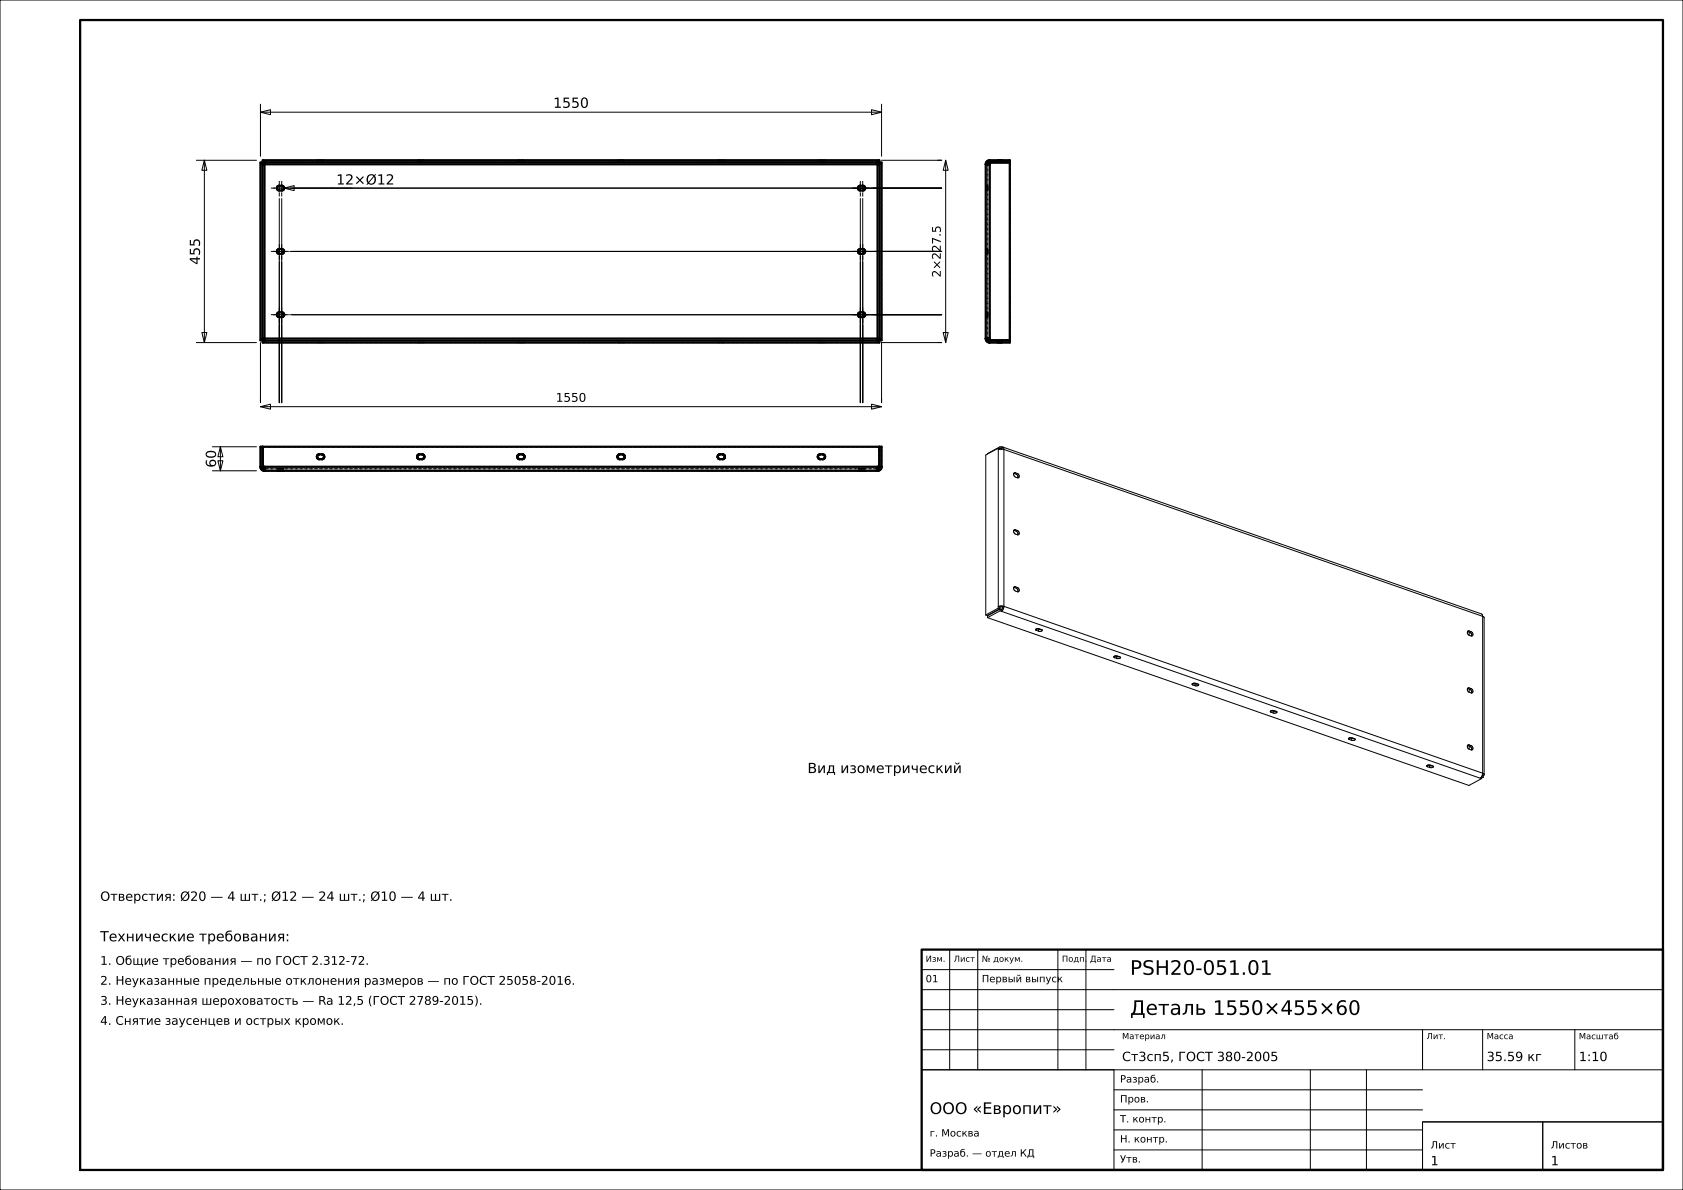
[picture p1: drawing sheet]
<svg xmlns="http://www.w3.org/2000/svg" width="420mm" height="297mm" viewBox="0 0 420 297" stroke-linecap="round" stroke-linejoin="round" font-family="sans-serif">
<g fill="none" stroke="#000" stroke-width=".25">
<path d="M0 0h420v297h-420zM49 40h15M51 40l.6 2.5h-1.2zM51 40v45.5M65 28l2.5-.6v1.2zM65 26v13M65 28h155M217.5 27.4l2.5 .6-2.5 .6zM220 26v13M220 40h15M236 40l.6 2.5h-1.2zM236 40v45.5"/>
<path d="M69.7 49.6v50.9M70.3 49.6v50.9M70.9 46.9l2.5-.6v1.3zM70.9 46.9h164.1M214.7 49.6v50.9M215.3 49.6v50.9M72.3 78.6h162.7M72.3 62.8h162.7M49 85.5h15M50.4 83h1.2l-.6 2.5zM65 85.5v15M235 85.5h-15v15"/>
<path d="M235.4 83h1.2l-.6 2.5zM53 117.5h11M53 111.5h11M54.4 115h1.2l-.6 2.5zM55 111.5l.6 2.5h-1.2zM55 111.5v6M65 101.5l2.5-.6v1.2zM65 101.5h155M217.5 100.9l2.5 .6-2.5 .6zM249.1 111.9v39.9M249.1 111.9l.4 .1M249.1 111.9l-3.1 1.7v39.9"/>
<path d="M249.5 112v.1M249.6 111.5v.5M249.6 111.5l-3.2 1.8M249.6 112h-.1M249.6 112l.3 .1M249.6 111.5l.3 .1M249.9 111.6v.5h.2M250.2 111.6l119.5 41.6 .3 .6M250.2 111.6h-.3M250.2 111.6l.3 .6M250.5 112.2l-.7-.1-.7 .1M250.5 112.2v39.1"/>
<path d="M250.5 112.2l119.5 41.6M253 118.1l.1 .1M253.1 118.2l.5 .1M253.4 118a.54 .54 0 0 0-.5 .5 .54 .54 0 0 0 .5 .6l.5 .1a.54 .54 0 0 0 .5-.5 .54 .54 0 0 0-.5-.5M253.4 118l.5 .2M253.4 118l-.3 .2M253.6 118.3a.74 .74 0 0 1 .4 1M253.9 118.2l-.3 .1M253 132.4h.1M253.1 132.4l.5 .2M253.4 132.2a.54 .54 0 0 0-.5 .6 .54 .54 0 0 0 .5 .5l.5 .2a.54 .54 0 0 0 .5-.6 .54 .54 0 0 0-.5-.5M253.4 132.2l.5 .2"/>
<path d="M253.4 132.2l-.3 .2M253.6 132.6a.74 .74 0 0 1 .4 .9M253.9 132.4l-.3 .2M246.4 154.2l120.2 41.8 3.1-1.7M249.1 151.8l-3.1 1.7M249.1 151.8l.4 .1M249.5 151.5v.4M249.5 151.9l-3.1 1.7-.4-.1M249.6 152l.3 .1M249.6 152l-3.2 1.7v.5M249.6 152.5l.3 .1M249.6 152v.5"/>
<path d="M249.6 152.5l-3.2 1.7M249.9 152.6l119.8 41.7M249.9 152.1v.5M250.2 151.5h-.7M250.2 151.5l-.3 .6M250.5 151.3l-.7-.1-.7 .2 .4 .1M250.5 151.3l-.3 .2M250.5 151.3l-.2 .8-.4 .5M250.5 151.3l119.5 41.7M253 146.6h.1M253.1 146.6l.5 .2M253.4 146.4a.54 .54 0 0 0-.5 .6 .54 .54 0 0 0 .5 .5l.5 .2a.54 .54 0 0 0 .5-.6 .54 .54 0 0 0-.5-.5"/>
<path d="M253.4 146.4l.5 .2M253.4 146.4l-.3 .2M253.6 146.8a.74 .74 0 0 1 .4 .9M253.9 146.6l-.3 .2M258.6 157l.7-.1 .7 .3a.54 .54 0 0 1-.3 .4 .54 .54 0 0 1-.6-.1M258.6 157l-.2 .1 .3 .3M258.7 157.4l.4 .1M258.7 156.9v.5M258.7 156.9l.4 .2M259.1 157.1h.7M259.1 157.1v.4M366.2 157.6h.1"/>
<path d="M366.3 157.6l.5 .2M366.6 157.5a.54 .54 0 0 0-.4 .5 .54 .54 0 0 0 .4 .6M366.6 157.5l.5 .1M366.6 157.7v.9M366.6 157.5l-.3 .1M366.8 157.8a.74 .74 0 0 1 .4 .9M367.1 157.6a.54 .54 0 0 1 .5 .6 .54 .54 0 0 1-.5 .5l-.5-.1M367.1 157.6l-.3 .2M370 153.8l.4 .4v39.1M370 153.8v39.2M278.2 163.8l.6-.1 .8 .3a.54 .54 0 0 1-.4 .5 .54 .54 0 0 1-.5-.2M278.2 163.8l-.2 .2 .2 .2"/>
<path d="M278.2 164.2l.5 .1M278.2 163.8v.4M278.3 163.7l.4 .2M278.7 163.9h.6M278.7 163.9v.4M297.7 171l-.2-.1a.54 .54 0 0 1 .4-.5 .54 .54 0 0 1 .6 .2l.6 .2a.54 .54 0 0 1-.4 .5 .54 .54 0 0 1-.5-.2M297.7 171l.5 .1M297.7 170.6v.4M297.8 170.5l.4 .2M298.2 170.7h.7M298.2 170.7v.4M317.2 177.8l.5 .1"/>
<path d="M317.2 177.8l-.1-.1a.54 .54 0 0 1 .3-.5 .54 .54 0 0 1 .6 .2l.6 .2a.54 .54 0 0 1-.3 .5 .54 .54 0 0 1-.6-.2M317.2 177.4v.4M317.3 177.3l.4 .2M317.7 177.5h.7M317.7 177.5v.4M366.2 171.8l.1 .1M366.3 171.9l.5 .1M366.6 171.7a.54 .54 0 0 0-.4 .5 .54 .54 0 0 0 .4 .6M366.6 171.7l.5 .2M366.6 172v.8M366.6 171.7l-.3 .2M366.8 172a.74 .74 0 0 1 .4 1"/>
<path d="M367.1 171.9a.54 .54 0 0 1 .5 .5 .54 .54 0 0 1-.5 .5l-.5-.1M367.1 171.9l-.3 .1M336.8 184.6l-.2-.1a.54 .54 0 0 1 .3-.5 .54 .54 0 0 1 .6 .2l.6 .2a.54 .54 0 0 1-.3 .5 .54 .54 0 0 1-.6-.2M336.8 184.6l.4 .1M336.8 184.2v.4M336.8 184.1l.4 .2M337.2 184.3h.7M337.2 184.3v.4M356.3 191.4l.4 .1M356.3 191v.4M356.3 191l.4 .1M356.4 190.9l1.3 .3a.54 .54 0 0 1-.4 .5 .54 .54 0 0 1-.6-.2"/>
<path d="M356.4 190.9l-.4 .3 .3 .2M356.7 191.1h.7M356.7 191.1v.4M366.2 186.1h.1M366.3 186.1l.5 .1M366.6 185.9a.54 .54 0 0 0-.4 .6 .54 .54 0 0 0 .4 .5M366.6 185.9l.5 .2M366.6 186.2v.8M366.6 185.9l-.3 .2M366.8 186.2a.74 .74 0 0 1 .4 1M367.1 186.1a.54 .54 0 0 1 .5 .5 .54 .54 0 0 1-.5 .6l-.5-.2M367.1 186.1l-.3 .1"/>
<path d="M369.7 193.9v.4M369.7 193.9l-.3 .3M369.8 193.8h.1M369.8 193.8l-.1 .1M369.8 193.8l.4 .2M369.9 193.5l-.2 .4M369.9 193.5l.3 .1M370 193l-.1 .5M370 193l.4 .3M370.2 193.6v.4M370.2 194l-.5 .2M370.4 193.3l-.2 .3"/>
<path d="M237 237v30M244 237v30M264 237v30M271 237v30M230 257h185M230 252h48M230 247h185M230 242h48M355 257v10M370 257v10M393 257v10M230 267h48v25h-48z"/>
<path d="M230 267h185M230 262h48M278 277h77M278 272h77M300 267v25M327 267v25M341 267v25M278 287h77M278 282h77M355 280h30v12h-30zM355 280h60M385 280h30v12h-30z"/>
</g>
<g fill="none" stroke="#000" stroke-width=".56">
<path d="M20 5h395v287h-395zM65.6 40h153.8v.5h-153.8zM247 40h5v.5h-5M247 40v.5M247 40l-.8 .4-.2 .6M65 40.6h.5v44.3h-.5zM65.5 41h154M66 40.5v44.5M69.3 46.5l1-.2a.6 .6 0 0 1 .6 .6 .6 .6 0 0 1-.6 .7h-.6a.6 .6 0 0 1-.6-.5 .6 .6 0 0 1 .2-.6zM214.2 46.6l.3-.2 .8-.1a.6 .6 0 0 1 .6 .6 .6 .6 0 0 1-.6 .7l-1-.2-.2-.5zM219 40.5v44.5M219.5 40.6h.5v44.3h-.5z"/>
<path d="M246 41h1M246 41v43.5M247 40.6h5v44.3h-5zM247 40.5l-.4 .2-.1 .3M69.3 78.1l1-.1a.6 .6 0 0 1 .6 .5 .6 .6 0 0 1-.6 .6h-.6a.6 .6 0 0 1-.6-.4 .6 .6 0 0 1 .2-.6zM69.3 62.3l1-.2a.6 .6 0 0 1 .6 .7 .6 .6 0 0 1-.6 .6h-.6a.6 .6 0 0 1-.6-.5 .6 .6 0 0 1 .2-.6zM214.2 78.2l.3-.2h.8a.6 .6 0 0 1 .6 .5 .6 .6 0 0 1-.6 .6l-1-.1-.2-.4zM214.2 62.4l.3-.2 .8-.1a.6 .6 0 0 1 .6 .7 .6 .6 0 0 1-.6 .6l-1-.2-.2-.4zM65.5 84.5h154M65.6 85h153.8v.5h-153.8zM246 84.5h1M246 84.5l.4 .8 .6 .2"/>
<path d="M246.5 84.5l.1 .3 .4 .2M247 85h5v.5h-5M247 85v.5M65 116.5v-5h.5v5M65 116.5l.4 .8 .6 .2M65 116.5h.5M65.5 116.5l.1 .3 .4 .2M65.6 111.5h153.8v5h-153.8zM66 116.5v1M66 117.5h153M79.3 113.5l1-.1a.6 .6 0 0 1 .6 .6 .6 .6 0 0 1-.6 .6h-.6a.6 .6 0 0 1-.6-.4 .6 .6 0 0 1 .2-.7zM104.3 113.5l1-.1a.6 .6 0 0 1 .6 .6 .6 .6 0 0 1-.6 .6h-.6a.6 .6 0 0 1-.6-.4 .6 .6 0 0 1 .2-.7z"/>
<path d="M129.3 113.5l1-.1a.6 .6 0 0 1 .6 .6 .6 .6 0 0 1-.6 .6h-.6a.6 .6 0 0 1-.6-.4 .6 .6 0 0 1 .2-.7zM154.2 113.6l.3-.2h.8a.6 .6 0 0 1 .6 .6 .6 .6 0 0 1-.6 .6l-1-.1-.2-.3zM179.2 113.6l.3-.2h.8a.6 .6 0 0 1 .6 .6 .6 .6 0 0 1-.6 .6l-1-.1-.2-.5zM204.2 113.6l.3-.2h.8a.6 .6 0 0 1 .6 .6 .6 .6 0 0 1-.6 .6l-1-.1-.2-.3zM219 116.5v1M219.5 116.5v-5h.5v5M219.5 116.5h.5M219.5 116.5l-.2 .4-.3 .1M220 116.5l-.4 .8-.6 .2M230 237h185v55h-185z"/>
</g>
<g fill="none" stroke="#000" stroke-width=".25" stroke-dasharray=".7 .5" stroke-linecap="butt">
<path d="M66 40h153M66 40h-.4M79.1 40h.1M79.2 40h-.1M79.2 40h.1M79.3 40h-.1M79.3 40h.1M79.4 40h-.1M79.4 40h.1M79.5 40h-.1M79.5 40h.1M79.6 40h-.1"/>
<path d="M79.6 40h.1M79.7 40h.6M79.7 40h-.1M80.3 40h.1M80.3 40h-.6M80.4 40h-.1M80.4 40h.1M80.5 40h.1M80.5 40h-.1M80.6 40h-.1M80.6 40h.1M80.7 40h-.1"/>
<path d="M80.7 40h.1M80.8 40h-.1M80.8 40h.1M80.9 40h-.1M104.1 40h.1M104.2 40h-.1M104.2 40h.1M104.3 40h-.1M104.3 40h.1M104.4 40h-.1M104.4 40h.1M104.5 40h-.1"/>
<path d="M104.5 40h.1M104.6 40h-.1M104.6 40h.1M104.7 40h.6M104.7 40h-.1M105.3 40h.1M105.3 40h-.6M105.4 40h-.1M105.4 40h.1M105.5 40h.1M105.5 40h-.1M105.6 40h-.1"/>
<path d="M105.6 40h.1M105.7 40h-.1M105.7 40h.1M105.8 40h-.1M105.8 40h.1M105.9 40h-.1M129.1 40h.1M129.2 40h-.1M129.2 40h.1M129.3 40h-.1M129.3 40h.1M129.4 40h-.1"/>
<path d="M129.4 40h.1M129.5 40h-.1M129.5 40h.1M129.6 40h-.1M129.6 40h.1M129.7 40h.6M129.7 40h-.1M130.3 40h.1M130.3 40h-.6M130.4 40h-.1M130.4 40h.1M130.5 40h.1"/>
<path d="M130.5 40h-.1M130.6 40h-.1M130.6 40h.1M130.7 40h-.1M130.7 40h.1M130.8 40h-.1M130.8 40h.1M130.9 40h-.1M154.1 40h.1M154.2 40h-.1M154.2 40h.1M154.3 40h-.1"/>
<path d="M154.3 40h.1M154.4 40h-.1M154.4 40h.1M154.5 40h-.1M154.5 40h.1M154.6 40h-.1M154.6 40h.1M154.7 40h.6M154.7 40h-.1M155.3 40h.1M155.3 40h-.6M155.4 40h-.1"/>
<path d="M155.4 40h.1M155.5 40h.1M155.5 40h-.1M155.6 40h-.1M155.6 40h.1M155.7 40h-.1M155.7 40h.1M155.8 40h-.1M155.8 40h.1M155.9 40h-.1M179.1 40h.1M179.2 40h-.1"/>
<path d="M179.2 40h.1M179.3 40h-.1M179.3 40h.1M179.4 40h-.1M179.4 40h.1M179.5 40h-.1M179.5 40h.1M179.6 40h-.1M179.6 40h.1M179.7 40h.6M179.7 40h-.1M180.3 40h.1"/>
<path d="M180.3 40h-.6M180.4 40h-.1M180.4 40h.1M180.5 40h.1M180.5 40h-.1M180.6 40h-.1M180.6 40h.1M180.7 40h-.1M180.7 40h.1M180.8 40h-.1M180.8 40h.1M180.9 40h-.1"/>
<path d="M204.1 40h.1M204.2 40h-.1M204.2 40h.1M204.3 40h-.1M204.3 40h.1M204.4 40h-.1M204.4 40h.1M204.5 40h-.1M204.5 40h.1M204.6 40h-.1M204.6 40h.1M204.7 40h.6"/>
<path d="M204.7 40h-.1M205.3 40h.1M205.3 40h-.6M205.4 40h-.1M205.4 40h.1M205.5 40h.1M205.5 40h-.1M205.6 40h-.1M205.6 40h.1M205.7 40h-.1M205.7 40h.1M205.8 40h-.1"/>
<path d="M205.8 40h.1M205.9 40h-.1M219.4 40h-.4M247 40h-.2M248.9 40h.1M249 40h-.1M249 40h.1M249.1 40h.1M249.1 40h-.1M249.2 40h.2M249.2 40h-.1M249.4 40h.1"/>
<path d="M249.4 40h-.2M249.5 40h.1M249.5 40h-.1M249.6 40h.2M249.6 40h-.1M249.8 40h.1M249.8 40h-.2M249.9 40h.1M249.9 40h-.1M250 40h-.1M250 40h.1M250.1 40h-.1"/>
<path d="M252 40h-5M65 40.6v.4M65 41h.1M65.1 41h.1M65.2 41h.1M65.3 41h.1M65.4 41h.1M65.5 41h.1M65.5 41v43.5M65.5 41v-.4M65.5 40.6h-.5M65.5 41h-.5"/>
<path d="M65.6 41h.1M65.6 40.5v-.5M65.7 41h.1M65.8 41h.1M65.9 41h.1M66 41v-.1M66 40.9v-.1M66 40.8v-.1M66 40.7v-.1M66 40.6v-.1M66 40.5v-.1M66 40.4v-.1"/>
<path d="M66 40.3v-.1M66 40.2v-.1M66 40.1v-.1M66 40.5h-.4M66 40.5v-.5M69.1 46.9v-.1M69.1 47.1v-.2M69.1 46.8l.1-.2M69.2 47.3l-.1-.2M69.2 46.6l.1-.1M69.3 47.4l-.1-.1M69.3 46.5l.2-.1"/>
<path d="M69.5 47.5l-.2-.1M69.5 46.4l.2-.1M69.7 47.6l-.2-.1M69.7 46.3h.6M70.3 46.3l.2 .1M70.3 47.6h-.6M70.5 46.4l.2 .1M70.5 47.5l-.2 .1M70.7 46.5l.1 .1M70.7 47.4l-.2 .1M70.8 46.6l.1 .2M70.8 47.3l-.1 .1"/>
<path d="M70.9 46.8v.1M70.9 47.1l-.1 .2M70.9 46.9v.2M79.1 40.5h.1M79.2 40.5h-.1M79.2 40.5h.1M79.3 40.5h-.1M79.3 40.5h.1M79.4 40.5h-.1M79.4 40.5h.1M79.5 40.5h-.1M79.5 40.5h.1"/>
<path d="M79.6 40.5h-.1M79.6 40.5h.1M79.7 40.5h-.1M79.7 40.5h.6M80.3 40.5h-.6M80.3 40.5h.1M80.4 40.5h-.1M80.4 40.5h.1M80.5 40.5h.1M80.5 40.5h-.1M80.6 40.5h-.1M80.6 40.5h.1"/>
<path d="M80.7 40.5h-.1M80.7 40.5h.1M80.8 40.5h-.1M80.8 40.5h.1M80.9 40.5h-.1M104.1 40.5h.1M104.2 40.5h-.1M104.2 40.5h.1M104.3 40.5h-.1M104.3 40.5h.1M104.4 40.5h-.1M104.4 40.5h.1"/>
<path d="M104.5 40.5h-.1M104.5 40.5h.1M104.6 40.5h-.1M104.6 40.5h.1M104.7 40.5h-.1M104.7 40.5h.6M105.3 40.5h-.6M105.3 40.5h.1M105.4 40.5h-.1M105.4 40.5h.1M105.5 40.5h.1M105.5 40.5h-.1"/>
<path d="M105.6 40.5h-.1M105.6 40.5h.1M105.7 40.5h-.1M105.7 40.5h.1M105.8 40.5h-.1M105.8 40.5h.1M105.9 40.5h-.1M129.1 40.5h.1M129.2 40.5h-.1M129.2 40.5h.1M129.3 40.5h-.1M129.3 40.5h.1"/>
<path d="M129.4 40.5h-.1M129.4 40.5h.1M129.5 40.5h-.1M129.5 40.5h.1M129.6 40.5h-.1M129.6 40.5h.1M129.7 40.5h-.1M129.7 40.5h.6M130.3 40.5h-.6M130.3 40.5h.1M130.4 40.5h-.1M130.4 40.5h.1"/>
<path d="M130.5 40.5h.1M130.5 40.5h-.1M130.6 40.5h-.1M130.6 40.5h.1M130.7 40.5h-.1M130.7 40.5h.1M130.8 40.5h-.1M130.8 40.5h.1M130.9 40.5h-.1M154.1 40.5h.1M154.2 40.5h-.1M154.2 40.5h.1"/>
<path d="M154.3 40.5h-.1M154.3 40.5h.1M154.4 40.5h-.1M154.4 40.5h.1M154.5 40.5h-.1M154.5 40.5h.1M154.6 40.5h-.1M154.6 40.5h.1M154.7 40.5h-.1M154.7 40.5h.6M155.3 40.5h-.6M155.3 40.5h.1"/>
<path d="M155.4 40.5h-.1M155.4 40.5h.1M155.5 40.5h.1M155.5 40.5h-.1M155.6 40.5h-.1M155.6 40.5h.1M155.7 40.5h-.1M155.7 40.5h.1M155.8 40.5h-.1M155.8 40.5h.1M155.9 40.5h-.1M179.1 40.5h.1"/>
<path d="M179.2 40.5h-.1M179.2 40.5h.1M179.3 40.5h-.1M179.3 40.5h.1M179.4 40.5h-.1M179.4 40.5h.1M179.5 40.5h-.1M179.5 40.5h.1M179.6 40.5h-.1M179.6 40.5h.1M179.7 40.5h-.1M179.7 40.5h.6"/>
<path d="M180.3 40.5h-.6M180.3 40.5h.1M180.4 40.5h-.1M180.4 40.5h.1M180.5 40.5h.1M180.5 40.5h-.1M180.6 40.5h-.1M180.6 40.5h.1M180.7 40.5h-.1M180.7 40.5h.1M180.8 40.5h-.1M180.8 40.5h.1"/>
<path d="M180.9 40.5h-.1M204.1 40.5h.1M204.2 40.5h-.1M204.2 40.5h.1M204.3 40.5h-.1M204.3 40.5h.1M204.4 40.5h-.1M204.4 40.5h.1M204.5 40.5h-.1M204.5 40.5h.1M204.6 40.5h-.1M204.6 40.5h.1"/>
<path d="M204.7 40.5h-.1M204.7 40.5h.6M205.3 40.5h-.6M205.3 40.5h.1M205.4 40.5h-.1M205.4 40.5h.1M205.5 40.5h.1M205.5 40.5h-.1M205.6 40.5h-.1M205.6 40.5h.1M205.7 40.5h-.1M205.7 40.5h.1"/>
<path d="M205.8 40.5h-.1M205.8 40.5h.1M205.9 40.5h-.1M214.1 46.9v-.1M214.1 47.1v-.2M214.1 46.8l.1-.2M214.2 47.3l-.1-.2M214.2 46.6l.1-.1M214.3 47.4l-.1-.1M214.3 46.5l.2-.1M214.5 47.5l-.2-.1M214.5 46.4l.2-.1"/>
<path d="M214.7 47.6l-.2-.1M214.7 46.3h.6M215.3 47.6h-.6M215.3 46.3l.2 .1M215.5 46.4l.2 .1M215.5 47.5l-.2 .1M215.7 46.5l.1 .1M215.7 47.4l-.2 .1M215.8 46.6l.1 .2M215.8 47.3l-.1 .1M215.9 46.8v.1M215.9 47.1l-.1 .2"/>
<path d="M215.9 46.9v.2M219 41h.1M219 40v.1M219 40.1v.1M219 40.2v.1M219 40.3v.1M219 40.4v.1M219 40.5v.1M219 40.6v.1M219 40.7v.1M219 40.8v.1M219 40.9v.1"/>
<path d="M219 40.5h-153M219 40.5h.4M219 40.5v-.5M219.1 41h.1M219.2 41h.1M219.3 41h.1M219.4 40.5v-.5M219.4 41h.1M219.5 41v-.4M219.5 41h.5M219.5 40.6h.5M219.5 41h.1"/>
<path d="M219.6 41h.1M219.7 41h.1M219.8 41h.1M219.9 41h.1M220 41v43.5M220 41v-.4M246 47.6h.5M246 46.3h.5M246 46.3v.1M246 46.4v.1M246 46.5v.1M246 46.6v.1"/>
<path d="M246 46.7v.1M246 46.8v.1M246 46.9v.2M246 47.1v.1M246 47.2v.1M246 47.3v.1M246 47.4v.1M246 47.5v.1M246 47.6v-.1M246 47.5v-.1M246 47.4v-.1M246 47.3v-.1"/>
<path d="M246 47.2v-.1M246 47.1v-.2M246 46.9v-.1M246 46.8v-.1M246 46.7v-.1M246 46.6v-.1M246 46.5v-.1M246 46.4v-.1M246 41h.1M246 40.8v.2M246.1 41h.1M246.1 40.6l-.1 .2"/>
<path d="M246.2 41h.1M246.2 40.4l-.1 .2M246.3 41h.1M246.4 41h.1M246.4 40.2l-.2 .2M246.5 41h.1M246.5 47.6v-.1M246.5 47.5v-.1M246.5 47.4v-.1M246.5 47.3v-.1M246.5 47.2v-.1M246.5 47.1v-.2"/>
<path d="M246.5 46.9v-.1M246.5 46.8v-.1M246.5 46.7v-.1M246.5 46.6v-.1M246.5 46.5v-.1M246.5 46.4v-.1M246.5 46.3v.1M246.5 46.4v.1M246.5 46.5v.1M246.5 46.6v.1M246.5 46.7v.1M246.5 46.8v.1"/>
<path d="M246.5 46.9v.2M246.5 47.1v.1M246.5 47.2v.1M246.5 47.3v.1M246.5 47.4v.1M246.5 47.5v.1M246.5 41h-.5M246.5 41v43.5M246.5 41v-.2M246.5 40.8l.1-.1M246.6 41h.1M246.6 40.1l-.2 .1"/>
<path d="M246.6 40.7l.1-.1M246.7 41h.1M246.7 40.6l.1-.1M246.8 41h.1M246.8 40l-.2 .1M246.8 40.5h.2M246.9 41h.1M247 41v-.4M247 40.6h5M247 40.5h5M247 40.5v-.5M248.9 40.5v-.5"/>
<path d="M248.9 40.5h.1M249 40.5h-.1M249 40.5h.1M249.1 40.5h-.1M249.1 40.5h.1M249.2 40.5h-.1M249.2 40.5h.2M249.4 40.5h-.2M249.4 40.5h.1M249.5 40.5h-.1M249.5 40.5h.1M249.6 40.5h-.1"/>
<path d="M249.6 40.5h.2M249.8 40.5h-.2M249.8 40.5h.1M249.9 40.5h-.1M249.9 40.5h.1M250 40.5h-.1M250 40.5h.1M250.1 40.5h-.1M250.1 40.5v-.5M252 40.6v44.3M252 40.5v-.5M69.1 78.6v-.2"/>
<path d="M69.1 62.8v-.2M69.1 78.7v-.1M69.1 78.4l.1-.2M69.1 62.9v-.1M69.1 62.6l.1-.2M69.2 78.9l-.1-.2M69.2 78.2l.1-.1M69.2 63.1l-.1-.2M69.2 62.4l.1-.1M69.3 79l-.1-.1M69.3 78.1l.2-.1M69.3 63.2l-.1-.1"/>
<path d="M69.3 62.3l.2-.1M69.5 79.1l-.2-.1M69.5 78h.2M69.5 63.3l-.2-.1M69.5 62.2l.2-.1M69.7 79.1h-.2M69.7 78h.6M69.7 63.4l-.2-.1M69.7 62.1h.6M70.3 78h.2M70.3 79.1h-.6M70.3 62.1l.2 .1"/>
<path d="M70.3 63.4h-.6M70.5 78l.2 .1M70.5 79.1h-.2M70.5 62.2l.2 .1M70.5 63.3l-.2 .1M70.7 78.1l.1 .1M70.7 79l-.2 .1M70.7 62.3l.1 .1M70.7 63.2l-.2 .1M70.8 78.2l.1 .2M70.8 78.9l-.1 .1M70.8 62.4l.1 .2"/>
<path d="M70.8 63.1l-.1 .1M70.9 78.4v.2M70.9 78.7l-.1 .2M70.9 62.6v.2M70.9 62.9l-.1 .2M70.9 78.6v.1M70.9 62.8v.1M214.1 78.6v-.2M214.1 62.8v-.2M214.1 78.7v-.1M214.1 78.4l.1-.2M214.1 62.9v-.1"/>
<path d="M214.1 62.6l.1-.2M214.2 78.9l-.1-.2M214.2 78.2l.1-.1M214.2 63.1l-.1-.2M214.2 62.4l.1-.1M214.3 79l-.1-.1M214.3 78.1l.2-.1M214.3 63.2l-.1-.1M214.3 62.3l.2-.1M214.5 79.1l-.2-.1M214.5 78h.2M214.5 63.3l-.2-.1"/>
<path d="M214.5 62.2l.2-.1M214.7 79.1h-.2M214.7 78h.6M214.7 63.4l-.2-.1M214.7 62.1h.6M215.3 79.1h-.6M215.3 78h.2M215.3 63.4h-.6M215.3 62.1l.2 .1M215.5 78l.2 .1M215.5 79.1h-.2M215.5 62.2l.2 .1"/>
<path d="M215.5 63.3l-.2 .1M215.7 78.1l.1 .1M215.7 79l-.2 .1M215.7 62.3l.1 .1M215.7 63.2l-.2 .1M215.8 78.2l.1 .2M215.8 78.9l-.1 .1M215.8 62.4l.1 .2M215.8 63.1l-.1 .1M215.9 78.4v.2M215.9 78.7l-.1 .2M215.9 62.6v.2"/>
<path d="M215.9 62.9l-.1 .2M215.9 78.6v.1M215.9 62.8v.1M246 79.1h.5M246 78h.5M246 78v.1M246 78.1v.1M246 78.2v.1M246 78.3v.1M246 78.4v.2M246 78.6v.1M246 78.7v.1"/>
<path d="M246 78.8v.1M246 78.9v.1M246 79v.1M246 79.1v-.1M246 79v-.1M246 78.9v-.1M246 78.8v-.1M246 78.7v-.1M246 78.6v-.2M246 78.4v-.1M246 78.3v-.1M246 78.2v-.1"/>
<path d="M246 78.1v-.1M246 63.4h.5M246 62.1h.5M246 62.1v.1M246 62.2v.1M246 62.3v.1M246 62.4v.1M246 62.5v.1M246 62.6v.2M246 62.8v.1M246 62.9v.1M246 63v.1"/>
<path d="M246 63.1v.1M246 63.2v.1M246 63.3v.1M246 63.4v-.1M246 63.3v-.1M246 63.2v-.1M246 63.1v-.1M246 63v-.1M246 62.9v-.1M246 62.8v-.2M246 62.6v-.1M246 62.5v-.1"/>
<path d="M246 62.4v-.1M246 62.3v-.1M246 62.2v-.1M246.5 79.1v-.1M246.5 79v-.1M246.5 78.9v-.1M246.5 78.8v-.1M246.5 78.7v-.1M246.5 78.6v-.2M246.5 78.4v-.1M246.5 78.3v-.1M246.5 78.2v-.1"/>
<path d="M246.5 78.1v-.1M246.5 78v.1M246.5 78.1v.1M246.5 78.2v.1M246.5 78.3v.1M246.5 78.4v.2M246.5 78.6v.1M246.5 78.7v.1M246.5 78.8v.1M246.5 78.9v.1M246.5 79v.1M246.5 63.4v-.1"/>
<path d="M246.5 63.3v-.1M246.5 63.2v-.1M246.5 63.1v-.1M246.5 63v-.1M246.5 62.9v-.1M246.5 62.8v-.2M246.5 62.6v-.1M246.5 62.5v-.1M246.5 62.4v-.1M246.5 62.3v-.1M246.5 62.2v-.1M246.5 62.1v.1"/>
<path d="M246.5 62.2v.1M246.5 62.3v.1M246.5 62.4v.1M246.5 62.5v.1M246.5 62.6v.2M246.5 62.8v.1M246.5 62.9v.1M246.5 63v.1M246.5 63.1v.1M246.5 63.2v.1M246.5 63.3v.1M65 84.5v-43.5"/>
<path d="M65 84.5v.4M65.1 84.5h-.1M65.2 84.5h-.1M65.3 84.5h-.1M65.4 84.5h-.1M65.5 84.5h-.1M65.5 84.5v.4M65.5 84.5h-.5M65.5 84.9h-.5M65.6 84.5h-.1M65.6 85v.5M65.6 85.5h.4"/>
<path d="M65.7 84.5h-.1M65.8 84.5h-.1M65.9 84.5h-.1M66 85.5v-.1M66 85.4v-.1M66 85.3v-.1M66 85.2v-.1M66 85.1v-.1M66 85v-.1M66 84.9v-.1M66 84.8v-.1M66 84.7v-.1"/>
<path d="M66 84.6v-.1M66 85h153M66 85h-.4M66 85v.5M66 84.5h-.1M79.1 85.5h.1M79.1 85h.1M79.2 85.5h-.1M79.2 85h-.1M79.2 85.5h.1M79.2 85h.1M79.3 85.5h-.1"/>
<path d="M79.3 85h-.1M79.3 85.5h.1M79.3 85h.1M79.4 85.5h-.1M79.4 85h-.1M79.4 85.5h.1M79.4 85h.1M79.5 85.5h-.1M79.5 85.5h.1M79.5 85h-.1M79.5 85h.1M79.6 85.5h-.1"/>
<path d="M79.6 85h-.1M79.6 85.5h.1M79.6 85h.1M79.7 85.5h-.1M79.7 85h-.1M79.7 85.5h.6M79.7 85h.6M80.3 85h-.6M80.3 85.5h.1M80.3 85h.1M80.3 85.5h-.6M80.4 85.5h-.1"/>
<path d="M80.4 85h-.1M80.4 85.5h.1M80.4 85h.1M80.5 85.5h.1M80.5 85.5h-.1M80.5 85h.1M80.5 85h-.1M80.6 85.5h-.1M80.6 85h-.1M80.6 85.5h.1M80.6 85h.1M80.7 85.5h-.1"/>
<path d="M80.7 85h-.1M80.7 85.5h.1M80.7 85h.1M80.8 85.5h-.1M80.8 85h-.1M80.8 85.5h.1M80.8 85h.1M80.9 85.5h-.1M80.9 85h-.1M104.1 85.5h.1M104.1 85h.1M104.2 85.5h-.1"/>
<path d="M104.2 85h-.1M104.2 85.5h.1M104.2 85h.1M104.3 85.5h-.1M104.3 85h-.1M104.3 85.5h.1M104.3 85h.1M104.4 85.5h-.1M104.4 85h-.1M104.4 85.5h.1M104.4 85h.1M104.5 85.5h-.1"/>
<path d="M104.5 85.5h.1M104.5 85h-.1M104.5 85h.1M104.6 85.5h-.1M104.6 85h-.1M104.6 85.5h.1M104.6 85h.1M104.7 85.5h-.1M104.7 85h-.1M104.7 85.5h.6M104.7 85h.6M105.3 85h-.6"/>
<path d="M105.3 85.5h.1M105.3 85h.1M105.3 85.5h-.6M105.4 85.5h-.1M105.4 85h-.1M105.4 85.5h.1M105.4 85h.1M105.5 85.5h.1M105.5 85.5h-.1M105.5 85h.1M105.5 85h-.1M105.6 85.5h-.1"/>
<path d="M105.6 85h-.1M105.6 85.5h.1M105.6 85h.1M105.7 85.5h-.1M105.7 85h-.1M105.7 85.5h.1M105.7 85h.1M105.8 85.5h-.1M105.8 85h-.1M105.8 85.5h.1M105.8 85h.1M105.9 85.5h-.1"/>
<path d="M105.9 85h-.1M129.1 85.5h.1M129.1 85h.1M129.2 85.5h-.1M129.2 85h-.1M129.2 85.5h.1M129.2 85h.1M129.3 85.5h-.1M129.3 85h-.1M129.3 85.5h.1M129.3 85h.1M129.4 85.5h-.1"/>
<path d="M129.4 85h-.1M129.4 85.5h.1M129.4 85h.1M129.5 85.5h-.1M129.5 85.5h.1M129.5 85h-.1M129.5 85h.1M129.6 85.5h-.1M129.6 85h-.1M129.6 85.5h.1M129.6 85h.1M129.7 85h.6"/>
<path d="M129.7 85.5h.6M129.7 85.5h-.1M129.7 85h-.1M130.3 85.5h-.6M130.3 85.5h.1M130.3 85h.1M130.3 85h-.6M130.4 85.5h-.1M130.4 85h-.1M130.4 85.5h.1M130.4 85h.1M130.5 85.5h.1"/>
<path d="M130.5 85.5h-.1M130.5 85h.1M130.5 85h-.1M130.6 85.5h-.1M130.6 85h-.1M130.6 85.5h.1M130.6 85h.1M130.7 85.5h-.1M130.7 85h-.1M130.7 85.5h.1M130.7 85h.1M130.8 85.5h-.1"/>
<path d="M130.8 85h-.1M130.8 85.5h.1M130.8 85h.1M130.9 85.5h-.1M130.9 85h-.1M154.1 85.5h.1M154.1 85h.1M154.2 85.5h-.1M154.2 85h-.1M154.2 85.5h.1M154.2 85h.1M154.3 85.5h-.1"/>
<path d="M154.3 85h-.1M154.3 85.5h.1M154.3 85h.1M154.4 85.5h-.1M154.4 85h-.1M154.4 85.5h.1M154.4 85h.1M154.5 85.5h-.1M154.5 85.5h.1M154.5 85h-.1M154.5 85h.1M154.6 85.5h-.1"/>
<path d="M154.6 85h-.1M154.6 85.5h.1M154.6 85h.1M154.7 85.5h-.1M154.7 85h-.1M154.7 85.5h.6M154.7 85h.6M155.3 85h-.6M155.3 85.5h.1M155.3 85h.1M155.3 85.5h-.6M155.4 85.5h-.1"/>
<path d="M155.4 85h-.1M155.4 85.5h.1M155.4 85h.1M155.5 85.5h.1M155.5 85.5h-.1M155.5 85h.1M155.5 85h-.1M155.6 85.5h-.1M155.6 85h-.1M155.6 85.5h.1M155.6 85h.1M155.7 85.5h-.1"/>
<path d="M155.7 85h-.1M155.7 85.5h.1M155.7 85h.1M155.8 85.5h-.1M155.8 85h-.1M155.8 85.5h.1M155.8 85h.1M155.9 85.5h-.1M155.9 85h-.1M179.1 85.5h.1M179.1 85h.1M179.2 85.5h-.1"/>
<path d="M179.2 85h-.1M179.2 85.5h.1M179.2 85h.1M179.3 85.5h-.1M179.3 85h-.1M179.3 85.5h.1M179.3 85h.1M179.4 85.5h-.1M179.4 85h-.1M179.4 85.5h.1M179.4 85h.1M179.5 85.5h-.1"/>
<path d="M179.5 85.5h.1M179.5 85h-.1M179.5 85h.1M179.6 85.5h-.1M179.6 85h-.1M179.6 85.5h.1M179.6 85h.1M179.7 85.5h-.1M179.7 85h-.1M179.7 85.5h.6M179.7 85h.6M180.3 85h-.6"/>
<path d="M180.3 85.5h.1M180.3 85h.1M180.3 85.5h-.6M180.4 85.5h-.1M180.4 85h-.1M180.4 85.5h.1M180.4 85h.1M180.5 85.5h.1M180.5 85.5h-.1M180.5 85h.1M180.5 85h-.1M180.6 85.5h-.1"/>
<path d="M180.6 85h-.1M180.6 85.5h.1M180.6 85h.1M180.7 85.5h-.1M180.7 85h-.1M180.7 85.5h.1M180.7 85h.1M180.8 85.5h-.1M180.8 85h-.1M180.8 85.5h.1M180.8 85h.1M180.9 85.5h-.1"/>
<path d="M180.9 85h-.1M204.1 85.5h.1M204.1 85h.1M204.2 85.5h-.1M204.2 85h-.1M204.2 85.5h.1M204.2 85h.1M204.3 85.5h-.1M204.3 85h-.1M204.3 85.5h.1M204.3 85h.1M204.4 85.5h-.1"/>
<path d="M204.4 85h-.1M204.4 85.5h.1M204.4 85h.1M204.5 85.5h-.1M204.5 85.5h.1M204.5 85h-.1M204.5 85h.1M204.6 85.5h-.1M204.6 85h-.1M204.6 85.5h.1M204.6 85h.1M204.7 85.5h-.1"/>
<path d="M204.7 85h-.1M204.7 85.5h.6M204.7 85h.6M205.3 85h-.6M205.3 85.5h.1M205.3 85h.1M205.3 85.5h-.6M205.4 85.5h-.1M205.4 85h-.1M205.4 85.5h.1M205.4 85h.1M205.5 85.5h.1"/>
<path d="M205.5 85.5h-.1M205.5 85h.1M205.5 85h-.1M205.6 85.5h-.1M205.6 85h-.1M205.6 85.5h.1M205.6 85h.1M205.7 85.5h-.1M205.7 85h-.1M205.7 85.5h.1M205.7 85h.1M205.8 85.5h-.1"/>
<path d="M205.8 85h-.1M205.8 85.5h.1M205.8 85h.1M205.9 85.5h-.1M205.9 85h-.1M219 85.5h-153M219 84.5v.1M219 84.6v.1M219 84.7v.1M219 84.8v.1M219 84.9v.1M219 85v.1"/>
<path d="M219 85.1v.1M219 85.2v.1M219 85.3v.1M219 85.4v.1M219 85h.4M219 85v.5M219 85.5h.4M219.1 84.5h-.1M219.2 84.5h-.1M219.3 84.5h-.1M219.4 85v.5M219.4 84.5h-.1"/>
<path d="M219.5 84.5v-43.5M219.5 84.5v.4M219.5 84.9h.5M219.5 84.5h.5M219.5 84.5h-.1M219.6 84.5h-.1M219.7 84.5h-.1M219.8 84.5h-.1M219.9 84.5h-.1M220 84.5h-.1M220 84.9v-.4M246 84.5v-43.5"/>
<path d="M246 84.5v.2M246 84.7l.1 .2M246.1 84.5h-.1M246.1 84.9l.1 .2M246.2 84.5h-.1M246.2 85.1l.2 .2M246.3 84.5h-.1M246.4 84.5h-.1M246.4 85.3l.2 .1M246.5 84.5h-.1M246.5 84.5h-.5M246.5 84.5v.2"/>
<path d="M246.5 84.5v-43.5M246.5 84.7l.1 .1M246.5 84.5h.1M246.6 84.5h-.1M246.6 85.4l.2 .1M246.6 84.8l.1 .1M246.6 84.5h.1M246.7 84.5h-.1M246.7 84.9l.1 .1M246.7 84.5h.1M246.8 84.5h-.1M246.8 85.5h.2"/>
<path d="M246.8 84.5h.1M246.8 85h.2M246.9 84.5h-.1M246.9 84.5h.1M247 84.5h-.1M247 84.9h5M247 84.5v.4M247 84.9v-.4M247 85h5M247 85v.5M247 85.5h5M248.9 85.5v-.5"/>
<path d="M248.9 85h.1M248.9 85.5h.1M249 85.5h-.1M249 85h-.1M249 85h.1M249 85.5h.1M249.1 85.5h-.1M249.1 85h.1M249.1 85.5h.1M249.1 85h-.1M249.2 85.5h-.1M249.2 85h.2"/>
<path d="M249.2 85.5h.2M249.2 85h-.1M249.4 85.5h-.2M249.4 85h.1M249.4 85.5h.1M249.4 85h-.2M249.5 85.5h-.1M249.5 85h.1M249.5 85.5h.1M249.5 85h-.1M249.6 85.5h-.1M249.6 85h.2"/>
<path d="M249.6 85.5h.2M249.6 85h-.1M249.8 85.5h-.2M249.8 85h.1M249.8 85.5h.1M249.8 85h-.2M249.9 85.5h-.1M249.9 85h.1M249.9 85.5h.1M249.9 85h-.1M250 85.5h-.1M250 85h-.1"/>
<path d="M250 85h.1M250 85.5h.1M250.1 85.5h-.1M250.1 85h-.1M250.1 85.5v-.5M252 84.9h-5M252 85v.5M252 84.9v-44.3M65 116.5v.2M65 111.5v5M65 116.7l.1 .2M65.1 116.9l.1 .2"/>
<path d="M65.2 117.1l.2 .2M65.4 117.3l.2 .1M65.5 116.5v-5M65.5 116.5h-.5M65.5 111.5h-.5M65.5 116.7v-.2M65.6 117.4l.2 .1M65.6 116.5v-5M65.6 111.5h153.8M65.6 116.8l-.1-.1M65.7 116.9l-.1-.1M65.8 117.5h.2"/>
<path d="M65.8 117l-.1-.1M66 117v.5M66 117h-.2M66 117.5v-.1M66 117.4v-.1M66 117.3v-.1M66 117.2v-.1M66 117.1v-.1M66 117v-.1M66 116.9v-.1M66 116.8v-.1M66 116.7v-.1"/>
<path d="M66 116.6v-.1M66 116.5h-.4M66 117h153M69.1 117h.1M69.1 117.5h.1M69.2 117h-.1M69.2 117.5h-.1M69.2 117h.1M69.2 117.5h.1M69.3 117h-.1M69.3 117.5h-.1M69.3 117h.1"/>
<path d="M69.3 117.5h.1M69.4 117h-.1M69.4 117.5h-.1M69.4 117h.1M69.4 117.5h.1M69.5 117h-.1M69.5 117h.1M69.5 117.5h-.1M69.5 117.5h.1M69.6 117h-.1M69.6 117.5h-.1M69.6 117h.1"/>
<path d="M69.6 117.5h.1M69.7 117.5h.6M69.7 117h-.1M69.7 117.5h-.1M69.7 117h.6M70.3 117h.1M70.3 117.5h.1M70.3 117h-.6M70.3 117.5h-.6M70.4 117h-.1M70.4 117.5h-.1M70.4 117h.1"/>
<path d="M70.4 117.5h.1M70.5 117h.1M70.5 117h-.1M70.5 117.5h.1M70.5 117.5h-.1M70.6 117h-.1M70.6 117.5h-.1M70.6 117h.1M70.6 117.5h.1M70.7 117h-.1M70.7 117.5h-.1M70.7 117h.1"/>
<path d="M70.7 117.5h.1M70.8 117h-.1M70.8 117.5h-.1M70.8 117h.1M70.8 117.5h.1M70.9 117h-.1M70.9 117.5h-.1M79.1 114v-.2M79.1 114.2v-.2M79.1 113.8l.1-.2M79.2 114.4l-.1-.2M79.2 113.6l.1-.1"/>
<path d="M79.3 114.5l-.1-.1M79.3 113.5l.2-.1M79.5 114.6l-.2-.1M79.5 113.4h.2M79.7 113.4h.6M79.7 114.6h-.2M79.7 114.6h.6M80.3 113.4h.2M80.3 114.6h-.6M80.3 113.4h-.6M80.5 113.4l.2 .1M80.5 114.6h-.2"/>
<path d="M80.7 113.5l.1 .1M80.7 114.5l-.2 .1M80.8 113.6l.1 .2M80.8 114.4l-.1 .1M80.9 113.8v.2M80.9 114.2l-.1 .2M80.9 114v.2M104.1 114v-.2M104.1 114.2v-.2M104.1 113.8l.1-.2M104.2 114.4l-.1-.2M104.2 113.6l.1-.1"/>
<path d="M104.3 114.5l-.1-.1M104.3 113.5l.2-.1M104.5 114.6l-.2-.1M104.5 113.4h.2M104.7 113.4h.6M104.7 114.6h-.2M104.7 114.6h.6M105.3 113.4h.2M105.3 114.6h-.6M105.3 113.4h-.6M105.5 113.4l.2 .1M105.5 114.6h-.2"/>
<path d="M105.7 113.5l.1 .1M105.7 114.5l-.2 .1M105.8 113.6l.1 .2M105.8 114.4l-.1 .1M105.9 113.8v.2M105.9 114.2l-.1 .2M105.9 114v.2M129.1 114v-.2M129.1 114.2v-.2M129.1 113.8l.1-.2M129.2 114.4l-.1-.2M129.2 113.6l.1-.1"/>
<path d="M129.3 114.5l-.1-.1M129.3 113.5l.2-.1M129.5 114.6l-.2-.1M129.5 113.4h.2M129.7 113.4h.6M129.7 114.6h-.2M129.7 114.6h.6M130.3 113.4h.2M130.3 114.6h-.6M130.3 113.4h-.6M130.5 113.4l.2 .1M130.5 114.6h-.2"/>
<path d="M130.7 113.5l.1 .1M130.7 114.5l-.2 .1M130.8 113.6l.1 .2M130.8 114.4l-.1 .1M130.9 113.8v.2M130.9 114.2l-.1 .2M130.9 114v.2M154.1 114v-.2M154.1 114.2v-.2M154.1 113.8l.1-.2M154.2 114.4l-.1-.2M154.2 113.6l.1-.1"/>
<path d="M154.3 114.5l-.1-.1M154.3 113.5l.2-.1M154.5 114.6l-.2-.1M154.5 113.4h.2M154.7 113.4h.6M154.7 114.6h-.2M154.7 114.6h.6M155.3 113.4h-.6M155.3 113.4h.2M155.3 114.6h-.6M155.5 113.4l.2 .1M155.5 114.6h-.2"/>
<path d="M155.7 113.5l.1 .1M155.7 114.5l-.2 .1M155.8 113.6l.1 .2M155.8 114.4l-.1 .1M155.9 113.8v.2M155.9 114.2l-.1 .2M155.9 114v.2M179.1 114v-.2M179.1 114.2v-.2M179.1 113.8l.1-.2M179.2 114.4l-.1-.2M179.2 113.6l.1-.1"/>
<path d="M179.3 114.5l-.1-.1M179.3 113.5l.2-.1M179.5 114.6l-.2-.1M179.5 113.4h.2M179.7 113.4h.6M179.7 114.6h-.2M179.7 114.6h.6M180.3 113.4h.2M180.3 114.6h-.6M180.3 113.4h-.6M180.5 113.4l.2 .1M180.5 114.6h-.2"/>
<path d="M180.7 113.5l.1 .1M180.7 114.5l-.2 .1M180.8 113.6l.1 .2M180.8 114.4l-.1 .1M180.9 113.8v.2M180.9 114.2l-.1 .2M180.9 114v.2M204.1 114v-.2M204.1 114.2v-.2M204.1 113.8l.1-.2M204.2 114.4l-.1-.2M204.2 113.6l.1-.1"/>
<path d="M204.3 114.5l-.1-.1M204.3 113.5l.2-.1M204.5 114.6l-.2-.1M204.5 113.4h.2M204.7 113.4h.6M204.7 114.6h-.2M204.7 114.6h.6M205.3 113.4h.2M205.3 114.6h-.6M205.3 113.4h-.6M205.5 113.4l.2 .1M205.5 114.6h-.2"/>
<path d="M205.7 113.5l.1 .1M205.7 114.5l-.2 .1M205.8 113.6l.1 .2M205.8 114.4l-.1 .1M205.9 113.8v.2M205.9 114.2l-.1 .2M205.9 114v.2M214.1 117h.1M214.1 117.5h.1M214.2 117h-.1M214.2 117.5h-.1M214.2 117h.1"/>
<path d="M214.2 117.5h.1M214.3 117h-.1M214.3 117.5h-.1M214.3 117h.1M214.3 117.5h.1M214.4 117h-.1M214.4 117.5h-.1M214.4 117h.1M214.4 117.5h.1M214.5 117h-.1M214.5 117h.1M214.5 117.5h-.1"/>
<path d="M214.5 117.5h.1M214.6 117h-.1M214.6 117.5h-.1M214.6 117h.1M214.6 117.5h.1M214.7 117h-.1M214.7 117.5h-.1M214.7 117.5h.6M214.7 117h.6M215.3 117h-.6M215.3 117h.1M215.3 117.5h.1"/>
<path d="M215.3 117.5h-.6M215.4 117h-.1M215.4 117.5h-.1M215.4 117h.1M215.4 117.5h.1M215.5 117h.1M215.5 117h-.1M215.5 117.5h.1M215.5 117.5h-.1M215.6 117h-.1M215.6 117.5h-.1M215.6 117h.1"/>
<path d="M215.6 117.5h.1M215.7 117h-.1M215.7 117.5h-.1M215.7 117h.1M215.7 117.5h.1M215.8 117h-.1M215.8 117.5h-.1M215.8 117h.1M215.8 117.5h.1M215.9 117h-.1M215.9 117.5h-.1M219 117.5h-153"/>
<path d="M219 116.5v.1M219 116.6v.1M219 116.7v.1M219 116.8v.1M219 116.9v.1M219 117v.1M219 117.1v.1M219 117.2v.1M219 117.3v.1M219 117.4v.1M219 116.5h.4M219 117v.5"/>
<path d="M219 117v-.1M219 116.9v-.1M219 116.8v-.1M219 116.7v-.1M219 116.6v-.1M219 117.5h.2M219 117h.2M219 117h-153M219.2 117l.1-.1M219.2 117.5l.2-.1M219.3 116.9l.1-.1M219.4 116.8l.1-.1"/>
<path d="M219.4 116.5v-5M219.4 111.5v5M219.4 116.5h-.4M219.4 111.5h-153.8M219.4 117.4l.2-.1M219.5 116.7v-.2M219.5 116.5v-5M219.5 116.5h.5M219.5 111.5h.5M219.6 117.3l.2-.2M219.8 117.1l.1-.2M219.9 116.9l.1-.2"/>
<path d="M220 116.7v-.2M220 116.5v-5"/>
</g>
<g fill="none" stroke="#000" stroke-width=".25" stroke-dasharray="1.1 .4" stroke-linecap="butt">
<path d="M67.6 46.9h4.2M68.2 46.9h4.2M69.7 49v-4.2M70.3 49v-4.2M212.6 46.9h4.2M213.2 46.9h4.2M214.7 49v-4.2M215.3 49v-4.2M67.6 78.6h4.2M67.6 62.8h4.2M68.2 78.6h4.2M68.2 62.8h4.2"/>
<path d="M69.7 64.9v-4.2M70.3 64.9v-4.2M212.6 78.6h4.2M212.6 62.8h4.2M213.2 78.6h4.2M213.2 62.8h4.2M214.7 64.9v-4.2M215.3 64.9v-4.2M69.7 80.7v-4.2M70.3 80.7v-4.2M214.7 80.7v-4.2M215.3 80.7v-4.2"/>
</g>
<g font-size="5">
<text x="282" y="243.3">PSH20-051.01</text>
<text x="282" y="253.3">Деталь 1550×455×60</text>
</g>
<text font-size="4" x="232" y="278">ООО «Европит»</text>
<g font-size="3.5">
<text x="138.1" y="26.9">1550</text>
<text x="83.9" y="46.1">12×Ø12</text>
<text x="49.9" y="66.1" transform="rotate(-90 49.9 66.1)">455</text>
<text x="53.9" y="116.7" transform="rotate(-90 53.9 116.7)">60</text>
<text x="201.5" y="192.9">Вид изометрический</text>
<text x="25" y="234.9">Технические требования:</text>
</g>
<g font-size="3.2">
<text x="25" y="224.8">Отверстия: Ø20 — 4 шт.; Ø12 — 24 шт.; Ø10 — 4 шт.</text>
<text x="280" y="264.8">Ст3сп5, ГОСТ 380-2005</text>
<text x="371" y="264.8">35.59 кг</text>
<text x="394" y="264.8">1:10</text>
<text x="357" y="290.8">1</text>
<text x="387" y="290.8">1</text>
</g>
<g font-size="3">
<text x="234.8" y="69.2" transform="rotate(-90 234.8 69.2)">2×227.5</text>
<text x="138.7" y="100.3">1550</text>
<text x="25" y="240.8">1. Общие требования — по ГОСТ 2.312-72.</text>
<text x="25" y="245.8">2. Неуказанные предельные отклонения размеров — по ГОСТ 25058-2016.</text>
<text x="25" y="250.8">3. Неуказанная шероховатость — Ra 12,5 (ГОСТ 2789-2015).</text>
<text x="25" y="255.8">4. Снятие заусенцев и острых кромок.</text>
</g>
<g font-size="2.5">
<text x="231" y="245.1">01</text>
<text x="245" y="245.1">Первый выпуск</text>
<text x="279.5" y="270.2">Разраб.</text>
<text x="279.5" y="275.1">Пров.</text>
<text x="279.5" y="280.1">Т. контр.</text>
<text x="232" y="283.6">г. Москва</text>
<text x="279.5" y="285.1">Н. контр.</text>
<text x="357" y="286.6">Лист</text>
<text x="387" y="286.6">Листов</text>
<text x="232" y="288.7">Разраб. — отдел КД</text>
<text x="279.5" y="290.1">Утв.</text>
</g>
<g font-size="2.1">
<text x="231" y="240">Изм.</text>
<text x="238" y="240">Лист</text>
<text x="245" y="240">№ докум.</text>
<text x="265" y="240">Подп.</text>
<text x="272" y="240">Дата</text>
<text x="280" y="259.3">Материал</text>
<text x="356" y="259.3">Лит.</text>
<text x="371" y="259.3">Масса</text>
<text x="394" y="259.4">Масштаб</text>
</g>
</svg>
